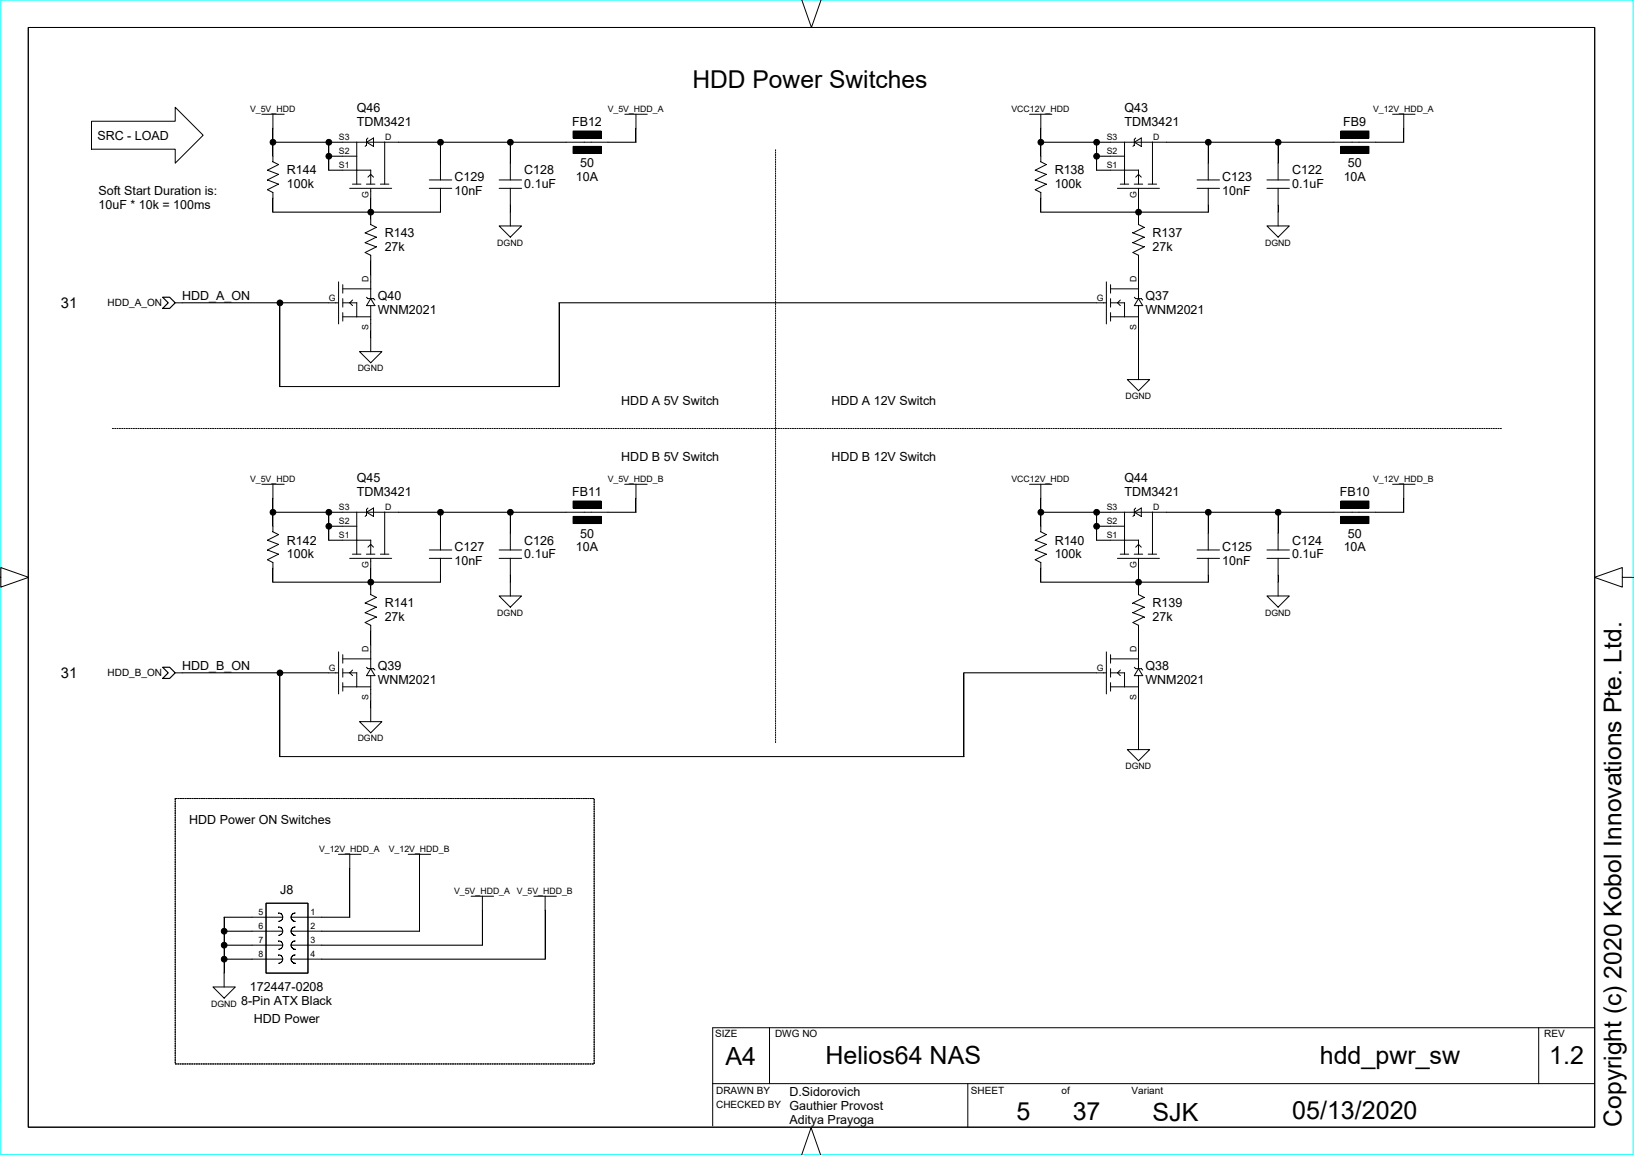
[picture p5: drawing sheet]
<svg xmlns="http://www.w3.org/2000/svg" width="297mm" height="210mm" viewBox="0 0 297 210" stroke-linecap="round" stroke-linejoin="round" font-family="sans-serif">
<path d="M.1 0h296.8v209.8h-296.8z" fill="none" stroke="#0ff" stroke-width=".18"/>
<g fill="none" stroke="#000" stroke-width=".18">
<path d="M149.3 -.1l-1.8 5.1-1.8-5M5.1 5h284.8v199.9h-284.8zM16.6 22h15.3v-2.5l5 5.1-5 5.1v-2.6h-15.3zM47.6 20.8h4.1M49.6 38.5h30.5M49.6 20.7v8.7l1 .5-2 1 2 .8-2 1 2 .8-2 1 1 .5M49.6 35v3.6M59.8 30.9h7.6v2.6M59.8 28.4h5.1M59.8 25.8v5.1M63.6 34.2h7.6M64.1 33.5h1.5"/>
<path d="M64.9 25.8v7.7M66.6 33.5h1.6M66.9 25.1l-.3 .2v1.1l-.2 .2M66.9 32.2l.5-.5 .5 .5M67.4 34.2v6.6l1 .5-2 1 2 .8-2 1 2 .8-2 1 1 .5M67.9 25.1v1.5l-1.3-.8 1.3-.7M69.1 33.5h1.6M69.9 25.8v7.7M78 34.2h4.1M78 32.7h4.1M80.1 25.8v6.9M80.1 34.2v4.4"/>
<path d="M90.7 34.2h4.1M90.7 32.7h4.1M92.8 25.8v6.9M92.8 34.2v6.9M104.2 23.8h5.1v1.3h-5.1zM104.2 26.6h5.1v1.3h-5.1zM113.6 20.8h4.1M115.6 20.7v5.1h-66M187.2 20.8h4M189.2 38.5h30.4M189.2 20.7v8.7l1 .5-2 1 2 .8-2 1 2 .8-2 1 1 .5M189.2 35v3.6"/>
<path d="M199.3 30.9h7.7v2.6M199.3 28.4h5.1M199.3 25.8v5.1M203.1 34.2h7.7M203.6 33.5h1.6M204.4 25.8v7.7M206.2 33.5h1.5M206.5 25.1l-.3 .2v1.1l-.3 .2M206.5 32.2l.5-.5 .5 .5M207 34.2v6.6l1 .5-2.1 1 2.1 .8-2.1 1 2.1 .8-2.1 1 1.1 .5M207.5 25.1v1.5l-1.3-.8 1.3-.7M208.7 33.5h1.6"/>
<path d="M209.5 25.8v7.7M217.6 34.2h4.1M217.6 32.7h4.1M219.6 25.8v6.9M219.6 34.2v4.4M230.3 34.2h4.1M230.3 32.7h4.1M232.3 25.8v6.9M232.3 34.2v6.9M243.8 23.8h5.1v1.3h-5.1zM243.8 26.6h5.1v1.3h-5.1zM253.1 20.8h4.1"/>
<path d="M255.2 20.7v5.1h-66M31.8 55h29.7M50.9 55v15.3M61.5 51.2v7.7M62.3 55h2.6M62.3 51.7v1.6M62.3 54.3v1.5M62.3 56.8v1.6M62.3 57.6h5.1M62.3 52.5h5.1M64.1 54.5l-.5 .5 .5 .5M64.9 55v2.6"/>
<path d="M66.6 54l.3 .3M66.9 54.3h1l.3 .2M67.4 46.4v7.9M67.4 55.5v8.4M67.4 54.3l.8 1.2h-1.6zM90.7 41.1h4.1l-2 2zM201.1 55h-99.5v15.3h-50.7M201.1 51.2v7.7M201.9 55h2.5M201.9 57.6h5.1M201.9 52.5h5.1M201.9 51.7v1.6"/>
<path d="M201.9 54.3v1.5M201.9 56.8v1.6M203.7 54.5l-.5 .5 .5 .5M204.4 55v2.6M206.2 54l.3 .3M206.4 54.3h1.1l.2 .2M207 46.4v7.9M207 55.5v13.5M207 54.3l.7 1.2h-1.5zM230.3 41.1h4.1l-2.1 2zM65.4 63.9h4l-2 2zM204.9 69h4.1l-2 2z"/>
<path d="M47.6 88h4.1M49.6 93.1h66M49.6 88v8.7l1 .5-2 1 2 .7-2 1 2 .8-2 1 1 .5M59.8 98.2l7.6-.1v2.6M59.8 95.6h5.1M59.8 93.1v5.1M64.9 93.1v7.6M66.9 92.3l-.3 .3v1l-.2 .3M66.9 99.4l.5-.5 .5 .5M67.9 92.3v1.6l-1.3-.8 1.3-.8M69.9 93.1v7.6M78 99.9h4.1"/>
<path d="M80.1 93.1v6.9M90.7 99.9h4.1M92.8 93.1v6.9M104.2 91.1h5.1v1.3h-5.1zM104.2 93.9h5.1v1.2h-5.1zM113.6 88h4M115.6 88v5.1M187.2 88h4M189.2 93.1h66M189.2 88v8.7l1 .5-2 1 2 .7-2 1 2 .8-2 1 1 .5M199.3 98.2l7.7-.1v2.6M199.3 95.6h5.1"/>
<path d="M199.3 93.1v5.1M204.4 93.1v7.6M206.5 92.3l-.3 .3v1l-.3 .3M206.5 99.4l.5-.5 .5 .5M207.5 92.3v1.6l-1.3-.8 1.3-.8M209.5 93.1v7.6M217.6 99.9h4.1M219.6 93.1v6.9M230.3 99.9h4.1M232.3 93.1v6.9M243.8 91.1h5.1v1.3h-5.1zM243.8 93.9h5.1v1.2h-5.1z"/>
<path d="M253.1 88h4.1M255.2 88v5.1M0 104.9h.1v-1.8l5.1 1.8-5.1 1.8v-1.8M49.6 102.2v3.6M61.5 118.5v7.6M62.3 119v1.5M62.3 119.7h5.1M63.6 101.5h7.6M64.1 100.7h1.5M66.6 100.7h1.6M67.4 101.5v6.6l1 .5-2 1 2 .7-2 1.1 2 .7-2 1 1 .5M67.4 113.6v7.9"/>
<path d="M69.1 100.7h1.6M78 101.5h4.1M80.1 101.5v4.3h-30.5M90.7 108.3h4.1l-2 2zM90.7 101.5h4.1M92.8 101.5v6.8M201.1 118.5v7.6M201.9 119.7h5.1M201.9 119v1.5M203.1 101.5h7.7M203.6 100.7h1.6M206.2 100.7h1.5"/>
<path d="M207 101.5v6.6l1 .5-2.1 1 2.1 .7-2.1 1.1 2.1 .7-2.1 1 1.1 .5M207 113.6v7.9M208.7 100.7h1.6M217.6 101.5h4.1M219.6 101.5v4.3h-30.4v-3.6M230.3 108.3h4.1l-2.1 2zM230.3 101.5h4.1M232.3 101.5v6.8M294.9 104.9v1.8l-5-1.8 5-1.8v1.8h2.1M31.8 122.3h29.7M50.9 122.3v15.2M62.3 122.3h2.6"/>
<path d="M62.3 121.5v1.6M62.3 124.1v1.5M62.3 124.8h5.1M64.1 121.8l-.5 .5 .5 .5M64.9 122.3v2.5M65.4 131.1h4l-2 2.1zM66.6 121.3l.3 .2M66.9 121.5h1l.3 .3M67.4 122.8v8.4M67.4 121.5l.8 1.3h-1.6zM175.2 122.3h25.9M175.2 122.3v15.2h-124.3"/>
<path d="M201.9 122.3h2.5M201.9 124.8h5.1M201.9 121.5v1.6M201.9 124.1v1.5M203.7 121.8l-.5 .5 .5 .5M204.4 122.3v2.5M204.9 136.2h4.1l-2 2.1zM206.2 121.3l.3 .2M206.4 121.5h1.1l.2 .3M207 122.8v13.4M207 121.5l.7 1.3h-1.5zM61.5 155.3h4.1"/>
<path d="M63.6 155.2v11.5h-10.7M74.2 155.3h4.1M76.3 155.2v14h-23.4M38.7 179.4h4.1l-2.1 2zM40.7 169.2h10.7M40.7 171.8h10.7M40.7 174.3h10.7M48.4 164.1h7.6v12.7h-7.6zM50.6 165.9l.5 .2 .3 .5M50.6 168.5l.6 .2 .2 .4M50.6 171l.5 .1 .3 .6M50.6 173.5l.5 .2 .3 .5"/>
<path d="M51.4 166.7h-10.7v12.7M51.4 166.6l-.2 .6-.6 .2M51.4 169.1l-.2 .6-.6 .3M51.4 171.7l-.2 .6-.6 .2M51.4 174.2l-.2 .6-.6 .3M52.9 174.3h46.2M52.9 174.3l.2 .5 .6 .3M53.5 165.9h.2M53.5 168.5h.2M53.5 171h.2M53.5 173.5h.2M53.6 165.9a.77 .77 0 0 0-.7 .8 .77 .77 0 0 0 .8 .7"/>
<path d="M53.6 168.5a.77 .77 0 0 0-.7 .8 .77 .77 0 0 0 .8 .7M53.6 171a.77 .77 0 0 0-.7 .8 .77 .77 0 0 0 .8 .7M53.6 173.5a.78 .78 0 0 0-.7 .8M85.6 162.9h4.1M87.7 162.9v8.9h-34.8M97 162.9h4.1M99.1 162.9v11.4M129.5 196.9h160.4M129.5 186.8h160.4M129.6 186.8v17.8M139.9 186.8v10.2M175.9 196.9v7.9"/>
<path d="M279.7 186.8v10.2M145.7 209.9l1.7-5 1.8 5"/>
<circle cx="49.6" cy="25.9" r=".52"/>
<circle cx="59.8" cy="28.4" r=".52"/>
<circle cx="59.8" cy="25.9" r=".52"/>
<circle cx="67.4" cy="38.6" r=".52"/>
<circle cx="80.1" cy="25.9" r=".52"/>
<circle cx="92.8" cy="25.9" r=".52"/>
<circle cx="189.2" cy="25.9" r=".52"/>
<circle cx="199.4" cy="28.4" r=".52"/>
<circle cx="199.4" cy="25.9" r=".52"/>
<circle cx="207" cy="38.6" r=".52"/>
<circle cx="219.6" cy="25.9" r=".52"/>
<circle cx="232.3" cy="25.9" r=".52"/>
<circle cx="50.9" cy="55" r=".52"/>
<circle cx="49.6" cy="93.1" r=".52"/>
<circle cx="59.8" cy="93.1" r=".52"/>
<circle cx="59.8" cy="95.6" r=".52"/>
<circle cx="80.1" cy="93.1" r=".52"/>
<circle cx="92.8" cy="93.1" r=".52"/>
<circle cx="189.2" cy="93.1" r=".52"/>
<circle cx="199.4" cy="93.1" r=".52"/>
<circle cx="199.4" cy="95.6" r=".52"/>
<circle cx="219.6" cy="93.1" r=".52"/>
<circle cx="232.3" cy="93.1" r=".52"/>
<circle cx="67.4" cy="105.8" r=".52"/>
<circle cx="207" cy="105.8" r=".52"/>
<circle cx="50.9" cy="122.3" r=".52"/>
<circle cx="40.7" cy="174.3" r=".52"/>
<circle cx="40.7" cy="169.2" r=".52"/>
<circle cx="40.7" cy="171.8" r=".52"/>
</g>
<path d="M104.2 23.8h5.1v1.3h-5.1zM104.2 26.6h5.1v1.3h-5.1zM243.8 23.8h5.1v1.3h-5.1zM243.8 26.6h5.1v1.3h-5.1zM104.2 91.1h5.1v1.3h-5.1zM104.2 93.9h5.1v1.2h-5.1zM243.8 91.1h5.1v1.3h-5.1zM243.8 93.9h5.1v1.2h-5.1z" fill="#000"/>
<path d="M29.6 54h1.2l1.1 1-1.1 1h-1.2l1-1zM29.6 121.3h1.2l1.1 1-1.1 1h-1.2l1-1z" fill="none" stroke="#000" stroke-width=".21"/>
<g fill="#000">
<path d="M67.4 38.5v1.3z" fill-rule="evenodd"/>
<path d="M80.1 37.3v1.2z" fill-rule="evenodd"/>
<path d="M92.8 37.3v1.2z" fill-rule="evenodd"/>
<path d="M207 38.5v1.3z" fill-rule="evenodd"/>
<path d="M219.6 37.3v1.2z" fill-rule="evenodd"/>
<path d="M232.3 37.3v1.2z" fill-rule="evenodd"/>
<path d="M67.4 60.1v1.3z" fill-rule="evenodd"/>
<path d="M67.4 105.8v1.3z" fill-rule="evenodd"/>
<path d="M80.1 104.5v1.3z" fill-rule="evenodd"/>
<path d="M92.8 104.5v1.3z" fill-rule="evenodd"/>
<path d="M207 105.8v1.3z" fill-rule="evenodd"/>
<path d="M219.6 104.5v1.3z" fill-rule="evenodd"/>
<path d="M232.3 104.5v1.3z" fill-rule="evenodd"/>
<path d="M67.4 127.4v1.2z" fill-rule="evenodd"/>
<circle cx="49.6" cy="25.8" r=".53"/>
<circle cx="59.8" cy="28.4" r=".53"/>
<circle cx="59.8" cy="25.8" r=".53"/>
<circle cx="67.4" cy="38.5" r=".53"/>
<circle cx="80.1" cy="25.8" r=".53"/>
<circle cx="92.8" cy="25.8" r=".53"/>
<circle cx="189.2" cy="25.8" r=".53"/>
<circle cx="199.3" cy="28.4" r=".53"/>
<circle cx="199.3" cy="25.8" r=".53"/>
<circle cx="207" cy="38.5" r=".53"/>
<circle cx="219.6" cy="25.8" r=".53"/>
<circle cx="232.3" cy="25.8" r=".53"/>
<circle cx="50.9" cy="55" r=".53"/>
<circle cx="49.6" cy="93.1" r=".53"/>
<circle cx="59.8" cy="93.1" r=".53"/>
<circle cx="59.8" cy="95.6" r=".53"/>
<circle cx="80.1" cy="93.1" r=".53"/>
<circle cx="92.8" cy="93.1" r=".53"/>
<circle cx="189.2" cy="93.1" r=".53"/>
<circle cx="199.3" cy="95.6" r=".53"/>
<circle cx="199.3" cy="93.1" r=".53"/>
<circle cx="219.6" cy="93.1" r=".53"/>
<circle cx="232.3" cy="93.1" r=".53"/>
<circle cx="67.4" cy="105.8" r=".53"/>
<circle cx="207" cy="105.8" r=".53"/>
<circle cx="50.9" cy="122.3" r=".53"/>
<circle cx="40.7" cy="174.3" r=".53"/>
<circle cx="40.7" cy="171.8" r=".53"/>
<circle cx="40.7" cy="169.2" r=".53"/>
</g>
<path d="M272.9 77.9h-252.5M141 135v-107.9M31.9 145.1h76.1v48.3h-76.1z" fill="none" stroke="#000" stroke-width=".18" stroke-dasharray=".2 .2"/>
<g font-size="4.5">
<text x="125.9" y="16">HDD Power Switches</text>
<text x="131.9" y="193.6">A4</text>
<text x="150" y="193.4">Helios64 NAS</text>
<text x="239.9" y="193.4">hdd_pwr_sw</text>
<text x="281.6" y="193.4">1.2</text>
<text x="184.8" y="203.5">5</text>
<text x="195" y="203.5">37</text>
<text x="209.5" y="203.7">SJK</text>
<text x="234.9" y="203.4">05/13/2020</text>
<text x="294.7" y="204.7" transform="rotate(-90 294.7 204.7)">Copyright (c) 2020 Kobol Innovations Pte. Ltd.</text>
</g>
<g font-size="2.7">
<text x="11.1" y="55.9">31</text>
<text x="11.1" y="123.2">31</text>
</g>
<g font-size="2.3" fill="#c0c0c0">
<text x="-1" y="11.3">J</text>
<text x="-.5" y="32.3">I</text>
</g>
<g font-size="2.3">
<text x="64.9" y="20.3">Q46</text>
<text x="64.9" y="22.8">TDM3421</text>
<text x="104" y="22.8">FB12</text>
<text x="204.4" y="20.3">Q43</text>
<text x="204.4" y="22.8">TDM3421</text>
<text x="244.2" y="22.8">FB9</text>
<text x="17.7" y="25.4">SRC - LOAD</text>
<text x="17.9" y="35.5">Soft Start Duration is:</text>
<text x="52.2" y="34.2">100k</text>
<text x="52.2" y="31.7">R144</text>
<text x="82.6" y="33">C129</text>
<text x="82.6" y="35.5">10nF</text>
<text x="95.3" y="31.7">C128</text>
<text x="95.3" y="34.2">0.1uF</text>
<text x="104.7" y="33">10A</text>
<text x="105.4" y="30.4">50</text>
<text x="191.7" y="31.7">R138</text>
<text x="191.7" y="34.2">100k</text>
<text x="222.2" y="33">C123</text>
<text x="222.2" y="35.5">10nF</text>
<text x="234.9" y="31.7">C122</text>
<text x="234.9" y="34.2">0.1uF</text>
<text x="244.3" y="33">10A</text>
<text x="245" y="30.4">50</text>
<text x="17.9" y="38.1">10uF * 10k = 100ms</text>
<text x="69.9" y="43.1">R143</text>
<text x="69.9" y="45.7">27k</text>
<text x="209.5" y="43.1">R137</text>
<text x="209.5" y="45.7">27k</text>
<text x="33.1" y="54.5">HDD_A_ON</text>
<text x="68.7" y="57.1">WNM2021</text>
<text x="68.7" y="54.5">Q40</text>
<text x="208.2" y="57.1">WNM2021</text>
<text x="208.2" y="54.5">Q37</text>
<text x="112.9" y="73.6">HDD A 5V Switch</text>
<text x="151.1" y="73.6">HDD A 12V Switch</text>
<text x="112.9" y="83.7">HDD B 5V Switch</text>
<text x="151.1" y="83.7">HDD B 12V Switch</text>
<text x="64.9" y="87.5">Q45</text>
<text x="204.4" y="87.5">Q44</text>
<text x="64.9" y="90.1">TDM3421</text>
<text x="104" y="90.1">FB11</text>
<text x="204.4" y="90.1">TDM3421</text>
<text x="243.6" y="90.1">FB10</text>
<text x="52.2" y="99">R142</text>
<text x="52.2" y="101.5">100k</text>
<text x="82.6" y="100.2">C127</text>
<text x="95.3" y="99">C126</text>
<text x="95.3" y="101.5">0.1uF</text>
<text x="104.7" y="100.2">10A</text>
<text x="105.4" y="97.7">50</text>
<text x="191.7" y="99">R140</text>
<text x="191.7" y="101.5">100k</text>
<text x="222.2" y="100.2">C125</text>
<text x="234.9" y="99">C124</text>
<text x="234.9" y="101.5">0.1uF</text>
<text x="244.3" y="100.2">10A</text>
<text x="245" y="97.7">50</text>
<text x="82.6" y="102.8">10nF</text>
<text x="222.2" y="102.8">10nF</text>
<text x="69.9" y="112.9">27k</text>
<text x="69.9" y="110.4">R141</text>
<text x="209.5" y="110.4">R139</text>
<text x="209.5" y="112.9">27k</text>
<text x="33.1" y="121.8">HDD_B_ON</text>
<text x="68.7" y="124.3">WNM2021</text>
<text x="68.7" y="121.8">Q39</text>
<text x="208.2" y="124.3">WNM2021</text>
<text x="208.2" y="121.8">Q38</text>
<text x="34.4" y="149.7">HDD Power ON Switches</text>
<text x="50.9" y="162.4">J8</text>
<text x="43.8" y="182.7">8-Pin ATX Black</text>
<text x="45.4" y="180.1">172447-0208</text>
<text x="46.1" y="185.9">HDD Power</text>
<text x="143.5" y="201.7">Gauthier Provost</text>
<text x="143.5" y="199.2">D.Sidorovich</text>
<text x="143.5" y="204.3">Aditya Prayoga</text>
</g>
<g font-size="1.8">
<text x="19.6" y="55.6">HDD_A_ON</text>
<text x="19.6" y="122.9">HDD_B_ON</text>
<text x="130" y="188.4">SIZE</text>
<text x="140.9" y="188.4">DWG NO</text>
<text x="280.7" y="188.4">REV</text>
<text x="130.2" y="198.8">DRAWN BY</text>
<text x="130.2" y="201.3">CHECKED BY</text>
<text x="176.5" y="198.8">SHEET</text>
<text x="193" y="198.8">of</text>
<text x="205.7" y="198.8">Variant</text>
</g>
<g font-size="1.6">
<text x="45.5" y="20.3">V_5V_HDD</text>
<text x="110.5" y="20.3">V_5V_HDD_A</text>
<text x="183.9" y="20.3">VCC12V_HDD</text>
<text x="249.6" y="20.3">V_12V_HDD_A</text>
<text x="61.6" y="25.5">S3</text>
<text x="61.6" y="28">S2</text>
<text x="70" y="25.5">D</text>
<text x="201.2" y="25.5">S3</text>
<text x="201.2" y="28">S2</text>
<text x="209.6" y="25.5">D</text>
<text x="61.6" y="30.6">S1</text>
<text x="67" y="36" transform="rotate(-90 67 36)">G</text>
<text x="201.2" y="30.6">S1</text>
<text x="206.6" y="36" transform="rotate(-90 206.6 36)">G</text>
<text x="90.4" y="44.7">DGND</text>
<text x="230" y="44.7">DGND</text>
<text x="67" y="51.2" transform="rotate(-90 67 51.2)">D</text>
<text x="206.6" y="51.2" transform="rotate(-90 206.6 51.2)">D</text>
<text x="59.8" y="54.7">G</text>
<text x="67" y="59.9" transform="rotate(-90 67 59.9)">S</text>
<text x="199.4" y="54.7">G</text>
<text x="206.6" y="59.9" transform="rotate(-90 206.6 59.9)">S</text>
<text x="65" y="67.5">DGND</text>
<text x="204.6" y="72.6">DGND</text>
<text x="45.5" y="87.5">V_5V_HDD</text>
<text x="110.5" y="87.5">V_5V_HDD_B</text>
<text x="183.9" y="87.5">VCC12V_HDD</text>
<text x="249.6" y="87.5">V_12V_HDD_B</text>
<text x="61.6" y="92.8">S3</text>
<text x="61.6" y="95.3">S2</text>
<text x="70" y="92.8">D</text>
<text x="201.2" y="92.8">S3</text>
<text x="201.2" y="95.3">S2</text>
<text x="209.6" y="92.8">D</text>
<text x="61.6" y="97.8">S1</text>
<text x="201.2" y="97.8">S1</text>
<text x="67" y="103.2" transform="rotate(-90 67 103.2)">G</text>
<text x="206.6" y="103.2" transform="rotate(-90 206.6 103.2)">G</text>
<text x="90.4" y="111.9">DGND</text>
<text x="230" y="111.9">DGND</text>
<text x="67" y="118.5" transform="rotate(-90 67 118.5)">D</text>
<text x="206.6" y="118.5" transform="rotate(-90 206.6 118.5)">D</text>
<text x="59.8" y="121.9">G</text>
<text x="199.4" y="121.9">G</text>
<text x="67" y="127.1" transform="rotate(-90 67 127.1)">S</text>
<text x="206.6" y="127.1" transform="rotate(-90 206.6 127.1)">S</text>
<text x="65" y="134.7">DGND</text>
<text x="204.6" y="139.8">DGND</text>
<text x="58" y="154.8">V_12V_HDD_A</text>
<text x="70.7" y="154.8">V_12V_HDD_B</text>
<text x="47" y="166.3">5</text>
<text x="56.5" y="166.3">1</text>
<text x="82.5" y="162.4">V_5V_HDD_A</text>
<text x="94" y="162.4">V_5V_HDD_B</text>
<text x="47" y="174">8</text>
<text x="47" y="171.4">7</text>
<text x="47" y="168.9">6</text>
<text x="56.5" y="168.9">2</text>
<text x="56.5" y="174">4</text>
<text x="56.5" y="171.4">3</text>
<text x="38.4" y="183">DGND</text>
</g>
</svg>
